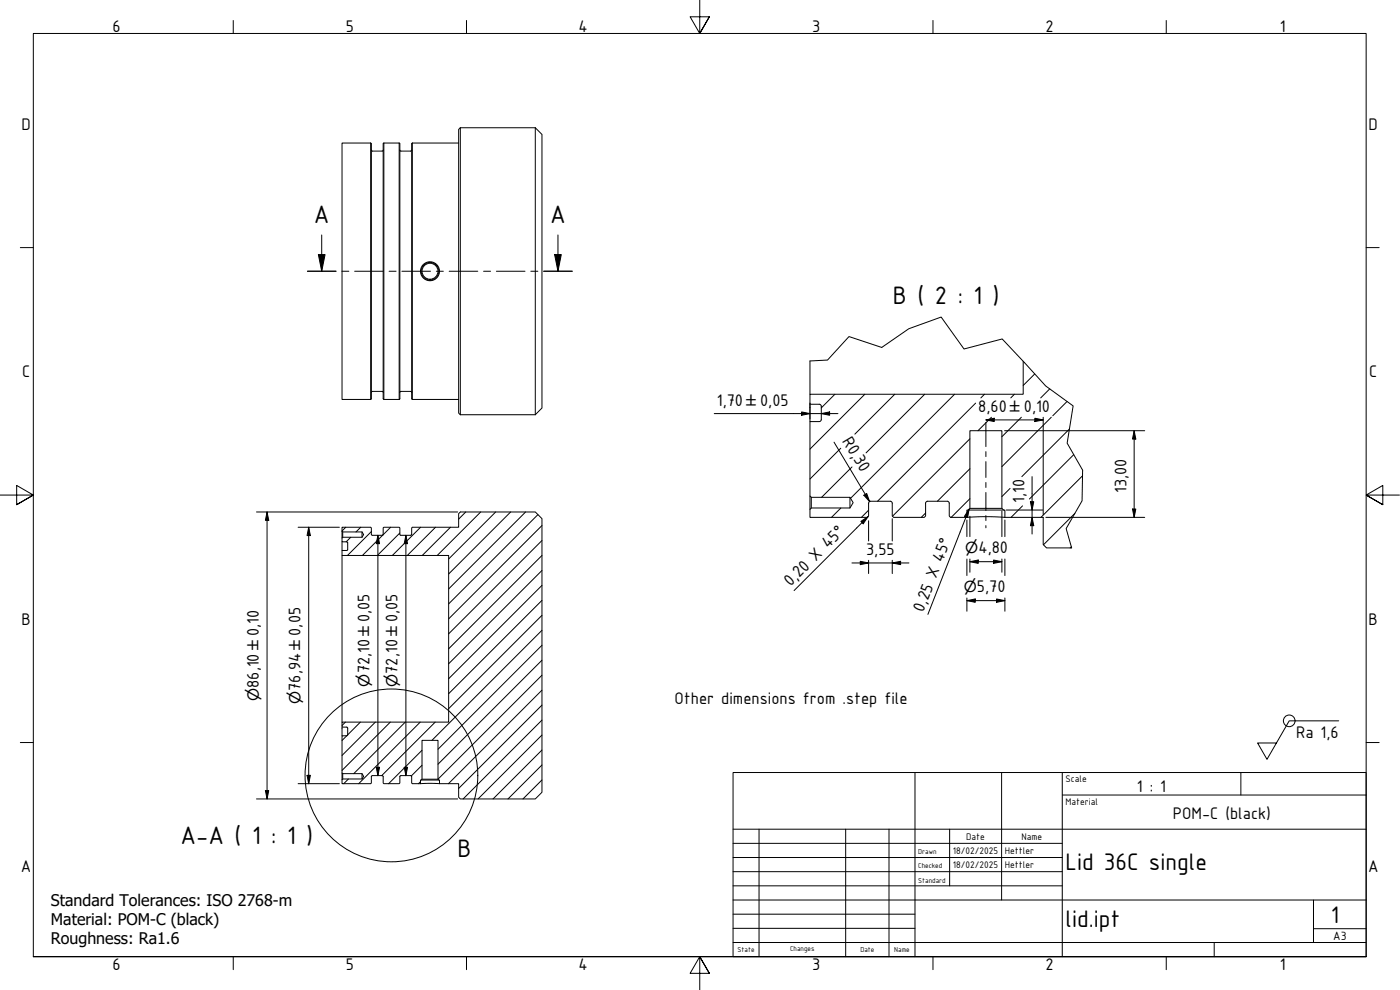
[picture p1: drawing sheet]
<svg xmlns="http://www.w3.org/2000/svg" width="420mm" height="297mm" viewBox="0 0 420 297" stroke-linecap="round" stroke-linejoin="round" font-family="sans-serif">
<!-- layer: Hatch (ISO) -->
<g fill="none" stroke="#000" stroke-width=".3">
<path d="M250.6 118.3l-4.1 4.1M259.5 118.3l-16.4 16.5M268.5 118.3l-11.9 12M277.5 118.3l-17.6 17.6M286.5 118.3l-31.2 31.2M295.5 118.3l-1.1 1.1M304.4 118.3l-1 1.1M310.5 112.2l-3.4 3.5M315 116.7l-2.7 2.7M252.3 134.5l-9.2 9.2M291.1 131.7l-23.3 23.2M292.8 121l-29.4 29.4"/>
<path d="M297.5 125.2l-4 4M306.5 125.2l-5.8 5.8M315.5 125.2l-14.8 14.8M320.2 120.5l-4.2 4.2M320.9 128.7l-14.2 14.3M322.2 136.4l-13.3 13.3M103.8 158.2l-1.2 1.1M108.3 158.2l-1.5 1.4M111.4 159.5l-7.1 7.2M117.2 158.2l-8.4 8.5M120 159.9l-6.7 6.8M126.2 158.2l-8.5 8.5"/>
<path d="M130.7 158.2l-8.5 8.5M135.2 158.2l-8.5 8.5M139.8 153.6l-2.2 2.1M144.3 153.6l-13.1 13.1M148.8 153.6l-14.2 14.1M153.2 153.6l-18.6 18.6M157.7 153.6l-23.1 23.1M161.4 154.4l-26.8 26.8M162.6 157.7l-28 28M252.4 152.4l-2.9 2.8M255.7 140.1l-9.1 9.1M260.7 153.1l-2.2 2.1"/>
<path d="M277.8 153.9l-1.3 1.3M291.1 149.6l-5.6 5.6M291.1 140.6l-9.8 9.8M303.1 146.5l-2.4 2.5M306.9 151.8l-3.5 3.4M322.6 154l-9.4 9.5M324.9 142.8l-12.5 12.4M105.3 161.2l-1.4 1.4M162.6 175.6l-28 28M162.6 171.2l-28 28M162.6 166.7l-28 28M162.6 162.2l-28 28"/>
<path d="M321.5 164.1l-.3 .3M162.6 198.1l-31.1 31.2M162.6 193.6l-31.1 31.2M162.6 189.1l-33 33M162.6 184.6l-28 28M162.6 180.1l-28 28M103.7 216.7l-1.1 1M108.2 216.7l-3.9 3.8M112.6 216.7l-10 10M117.1 216.7l-14.5 14.5M121.6 216.7l-15.4 15.4M126.1 216.7l-18.5 18.4"/>
<path d="M130.6 216.7l-16 16M162.6 216.1l-23.6 23.6M162.6 211.6l-25 25M162.6 207.1l-28 28M162.6 202.6l-31.1 31.2M104.1 220.8l-1.5 1.4M104.6 233.7l-1.4 1.4M126.2 234.5l-.6 .6M126.7 229.6l-3.2 3.2M126.7 225.1l-10.1 10M162.6 234l-5.6 5.7M162.6 229.5l-10.1 10.2"/>
<path d="M162.6 225l-14.6 14.7M162.6 220.5l-19.1 19.2"/>
</g>
<!-- layer: Visible (ISO) -->
<g fill="none" stroke="#000" stroke-width=".3">
<path d="M138.1 38.3l-.5 .5v85.1l.5 .5M138.1 38.3h22.5M138.1 38.3v86.1M160.6 38.3l2 2v82.1l-2 2M160.6 38.3v86.1M111.2 42.9h-8.6v77h8.6M111.2 42.9l.2 .2v76.6l-.2 .2M111.2 42.9v77M111.4 45l.3 .3h3l.3-.3M115.2 42.9h4.6M115.2 42.9v77M115.2 42.9l-.2 .2v76.6l.2 .2"/>
<path d="M119.8 42.9v77M119.8 42.9l.2 .2v76.6l-.2 .2M120 45l.3 .3h2.9l.3-.3M123.7 42.9h13.9M123.7 42.9v77M123.7 42.9l-.2 .2v76.6l.2 .2M111.4 117.7l.3-.3h3l.3 .3M115.2 119.9h4.6M120 117.7l.3-.3h2.9l.3 .3M123.7 119.9h13.9M243.1 108.3v10M307.1 108.4v9.9h-64v3h2.8l.5 .4 .1 4.2-.2 .4-.4 .2h-2.8v22.3l.4 .4h11.6l.9 1.6-.9 1.6h-11.6l-.4 .4v2.4h17.2l.4-.4v-4l.6-.4h5.9l.4 .2 .2 .4v3.8l.4 .4h9.2l.4-.4v-3.8l.2-.4 .4-.2h5.9l.5 .4 .1 4 .4 .4h4.9"/>
<path d="M138.1 124.4h22.5M243.1 121.3v5.2M102.6 158.2h8.6l.2 .2v1.9l.3 .3h3.2l.1-2.2 .2-.2h4.6l.2 .2 .1 2.2h3.1l.3-.3v-1.9l.2-.2h13.9v-4.1l.5-.5h22.5l2 2v82.1l-2 2h-22.5l-.5-.5v-4.1h-5.7v-1.1l-.4-.2v-11.7h-4.8v11.7l-.5 .2v1.1h-2.5l-.2-.2v-1.9l-.3-.3-3.1 .1-.1 2.1-.2 .2h-4.6l-.2-.2v-1.9l-.3-.3-3.1 .1-.2 2.1-.2 .2h-8.6v-1.2l.2-.2h5.8l.5-.8-.5-.8h-5.8l-.2-.2v-11.1h1.4l.3-.3v-2.2l-1.7-.1v-1.5h32v-50h-32v-1.5h1.4l.3-.3v-2.2l-1.7-.1v-1.2l.2-.2h5.8l.5-.8-.5-.8h-5.8l-.2-.2zM102.6 159.4v2M102.8 159.6v1.6M108.6 159.6v1.6M243.1 148.8v4M243.5 149.2v3.2M255.1 149.2v3.2M290.2 155.2v-2.2h.4l.5-.5v-23.3h9.6v23.3l.5 .5h.4v2.2M290.2 155.2l5.7-.2 5.7 .2M290.6 153h10.6"/>
<path d="M291.1 152.5h9.6M301.6 155.2h11.5v8.2l1 1h7.5M102.6 166.7v50M102.6 162.6v2.6M102.6 218.2v2.6M102.6 231.9v2M102.8 232.1v1.6M108.6 232.1v1.6M126.2 235.1h5.7M126.4 234h5.3M126.7 233.8h4.8"/>
<circle cx="129" cy="81.4" r="2.85"/>
<circle cx="129.1" cy="81.4" r="2.4"/>
<circle cx="129.1" cy="81.4" r="2.65"/>
</g>
<!-- layer: Break Line (ISO) -->
<path d="M243.1 108.3l5.2-.3 6.5-7 9.8 3.2 8.1-5.6 9.8-3.5 6.8 9.6 11.5-3 13 14.1 8.3 6-1.8 11.2 4.6 8.1-.2 9.2-4.7 8.3 1.6 5.8" fill="none" stroke="#000" stroke-width=".3"/>
<!-- layer: Section Line (ISO) -->
<g fill="none" stroke="#000" stroke-width=".3">
<path d="M95.6 76.4h2l-1 5zM96.6 70.5v10.9M166.4 76.4h2l-1 5zM167.4 70.5v10.9M92.3 81.4h8.5M102.6 81.4h2.1M106.4 81.4h8.6M116.8 81.4h2.1M120.6 81.4h8.6M131 81.4h2.1M134.8 81.4h8.6M145.1 81.4h2.1"/>
<path d="M149 81.4h8.6M159.3 81.4h2.1M163.2 81.4h8.5"/>
</g>
<g fill="#000">
<path d="M95.6 76.4h2l-1 5z" fill-rule="evenodd"/>
<path d="M166.4 76.4h2l-1 5z" fill-rule="evenodd"/>
</g>
<!-- layer: Detail Boundary (ISO) -->
<circle cx="117.5" cy="232.7" r="25.9" fill="none" stroke="#000" stroke-width=".3"/>
<!-- layer: Border (ISO) -->
<g fill="none" stroke="#000" stroke-width=".3">
<path d="M70 6.1v3.9M140 6.1v3.9M210 0v10l-2.9-5h5.8l-2.9 5 2.9-5M280 6.1v3.9M350 6.1v3.9M6.1 74.3h3.9M410 74.3h3.9M0 148.5h10l-5-2.9v5.8l5-2.9-5 2.9M420 148.5h-10l5-2.9v5.8l-5-2.9 5 2.9M6.1 222.8h3.9M410 222.8h3.9M10 287v-277h400v277h-400h400"/>
<path d="M70 287v3.9M140 287v3.9M212.9 292l-2.9-5 2.9 5h-5.8l2.9-5v10M280 287v3.9M350 287v3.9"/>
</g>
<!-- layer: Title (ISO) -->
<g fill="none" stroke="#000" stroke-width=".3">
<path d="M220 231.8h190v55.2h-190zM274.6 231.8v55.2M300.6 231.8v38.2M318.8 238.5h91.2M318.8 231.8v55.2M372.4 231.8v6.7M220 253h98.8M220 257.3h98.8M220 248.8h190M227.8 248.8v38.2M253.8 248.8v38.2M266.8 248.8v38.2"/>
<path d="M285 248.8v17M220 261.5h98.8M220 265.8h98.8M220 270h190M220 274.3h54.6M220 278.5h54.6M394.2 278.7h15.8M394.2 270v12.8M220 282.8h190M364.4 282.8v4.2"/>
</g>
<!-- layer: Dimension (ISO) -->
<g fill="none" stroke="#000" stroke-width=".3">
<path d="M214.3 124.1h37.2M240.6 123.6l2.5 .5-2.5 .5zM243.1 120.9v4.8M246.5 124.1l2.5-.5v1zM250.3 132.7l10.7 17.8M295.9 126l2.5-.5v1zM295.9 126h17.2M301.5 129.2h42.1M310.6 125.5l2.5 .5-2.5 .5zM313.1 125.2v29.2M340.4 129.2l.5 2.5h-1zM340.4 129.2v26"/>
<path d="M77 153.6h60.4M80.1 153.6l.6 2.5h-1zM80.1 153.6v86.1M89.5 158.2h12.3M92.6 158.2l.5 2.5h-1zM92.6 158.2v76.9M259.3 148.6l.8-.5 .9 2.4zM260.7 156.2v6.1M267.8 155.6v6.7M290.2 156v5M291.1 154.9v6.1M300.7 153.3v7.7"/>
<path d="M301.6 156v5M302 153h10.9M309.2 150.5h1l-.5 2.5zM309.7 155.2l.5 2.5h-1zM309.7 143v17.2M313.9 155.2h29.7M339.9 152.7h1l-.5 2.5zM113.4 160.6l.5 2.5h-1zM113.4 160.6v72.1M121.8 160.6l.5 2.5h-1zM121.8 160.6v72.1M255.7 168.9h17.1"/>
<path d="M258.2 168.4l2.5 .5-2.5 .5zM260.7 168.1v4M267.8 168.9l2.5-.5v1zM267.8 168.1v4M290.2 167.7v5M290.2 179.4v4M291.1 168.5l2.5-.5v1zM291.1 168.5h9.6M291.1 167.7v4M298.2 168l2.5 .5-2.5 .5zM299.1 179.7l2.5 .5-2.5 .5zM300.7 167.7v4"/>
<path d="M301.6 167.7v5M301.6 179.4v4M290.2 180.2l2.5-.5v1zM290.2 180.2h11.4M77 239.7h60.4M79.7 237.2h1l-.6 2.5zM89.5 235.1h12.3M92.1 232.6h1l-.5 2.5zM112.9 230.2h1l-.5 2.5zM121.3 230.2h1l-.5 2.5z"/>
</g>
<g fill="#000">
<path d="M240.6 123.6l2.5 .5-2.5 .5z" fill-rule="evenodd"/>
<path d="M246.5 124.1l2.5-.5v1z" fill-rule="evenodd"/>
<path d="M295.9 126l2.5-.5v1z" fill-rule="evenodd"/>
<path d="M310.6 125.5l2.5 .5-2.5 .5z" fill-rule="evenodd"/>
<path d="M340.4 129.2l.5 2.5h-1z" fill-rule="evenodd"/>
<path d="M80.1 153.6l.6 2.5h-1z" fill-rule="evenodd"/>
<path d="M259.3 148.6l.8-.5 .9 2.4z" fill-rule="evenodd"/>
<path d="M309.2 150.5h1l-.5 2.5z" fill-rule="evenodd"/>
<path d="M309.7 155.2l.5 2.5h-1z" fill-rule="evenodd"/>
<path d="M339.9 152.7h1l-.5 2.5z" fill-rule="evenodd"/>
<path d="M92.6 158.2l.5 2.5h-1z" fill-rule="evenodd"/>
<path d="M113.4 160.6l.5 2.5h-1z" fill-rule="evenodd"/>
<path d="M121.8 160.6l.5 2.5h-1z" fill-rule="evenodd"/>
<path d="M258.2 168.4l2.5 .5-2.5 .5z" fill-rule="evenodd"/>
<path d="M267.8 168.9l2.5-.5v1z" fill-rule="evenodd"/>
<path d="M290.2 180.2l2.5-.5v1z" fill-rule="evenodd"/>
<path d="M291.1 168.5l2.5-.5v1z" fill-rule="evenodd"/>
<path d="M298.2 168l2.5 .5-2.5 .5z" fill-rule="evenodd"/>
<path d="M299.1 179.7l2.5 .5-2.5 .5z" fill-rule="evenodd"/>
<path d="M79.7 237.2h1l-.6 2.5z" fill-rule="evenodd"/>
<path d="M92.1 232.6h1l-.5 2.5z" fill-rule="evenodd"/>
<path d="M112.9 230.2h1l-.5 2.5z" fill-rule="evenodd"/>
<path d="M121.3 230.2h1l-.5 2.5z" fill-rule="evenodd"/>
</g>
<!-- layer: Symbol (ISO) -->
<g fill="none" stroke="#000" stroke-width=".3">
<path d="M258.4 156.4l2.1-1.4-1.4 2.2zM260.5 155l-22.2 22.2M290.8 152.8l-.4 2.5-.9-.4zM290.8 152.8l-12.3 31.5M401.8 216.3h-14.9l-6.7 11.5-2.8-4.9h5.7"/>
<circle cx="386.9" cy="216.3" r="1.75"/>
</g>
<g fill="#000">
<path d="M258.4 156.4l2.1-1.4-1.4 2.2z" fill-rule="evenodd"/>
<path d="M290.8 152.8l-.4 2.5-.9-.4z" fill-rule="evenodd"/>
</g>
<!-- layer: Centerline (ISO) -->
<path d="M295.9 126.7v7.3M295.9 135.5v1.5M295.9 138.5v4.8M295.9 144.8v1.5M295.9 147.8v5.4M295.9 154.7v1.5M295.9 157.7v.7" fill="none" stroke="#000" stroke-width=".3"/>
<g font-size="8.1">
<text x="94.2" y="67">A</text>
<text x="165.1" y="67">A</text>
<text x="268" y="91.1">B ( 2 : 1 )</text>
<text x="54.1" y="253.3">A-A ( 1 : 1 )</text>
<text x="137.3" y="257.1">B</text>
</g>
<g font-size="7.8">
<text x="319.8" y="261.2">Lid 36C single</text>
<text x="319.8" y="278.2">lid.ipt</text>
<text x="399.4" y="276.8">1</text>
</g>
<g font-size="5.4">
<text x="33.8" y="9.6">6</text>
<text x="103.8" y="9.6">5</text>
<text x="173.6" y="9.6">4</text>
<text x="243.8" y="9.6">3</text>
<text x="313.8" y="9.6">2</text>
<text x="384.1" y="9.6">1</text>
<text x="6.5" y="38.9">D</text>
<text x="410.7" y="38.9">D</text>
<text x="6.6" y="113.2">C</text>
<text x="410.9" y="113.2">C</text>
<text x="215.1" y="121.8">1,70</text>
<text x="228.1" y="121.8">0,05</text>
<text x="293.6" y="123.7">8,60</text>
<text x="307.3" y="123.7">0,10</text>
<text x="252.7" y="132.2" transform="rotate(59 252.7 132.2)">R0,30</text>
<text x="338.1" y="147.9" transform="rotate(-90 338.1 147.9)">13,00</text>
<text x="307.4" y="151" transform="rotate(-90 307.4 151)">1,10</text>
<text x="259.9" y="166.6">3,55</text>
<text x="293.6" y="166.1">4,80</text>
<text x="237.3" y="176.1" transform="rotate(-45 237.3 176.1)">0,20 X 45°</text>
<text x="293.2" y="177.7">5,70</text>
<text x="277.1" y="183.8" transform="rotate(-69 277.1 183.8)">0,25 X 45°</text>
<text x="6.5" y="187.4">B</text>
<text x="77.7" y="190.9" transform="rotate(-90 77.7 190.9)">0,10</text>
<text x="90.2" y="190.7" transform="rotate(-90 90.2 190.7)">0,05</text>
<text x="110.9" y="186.6" transform="rotate(-90 110.9 186.6)">0,05</text>
<text x="119.3" y="186.7" transform="rotate(-90 119.3 186.7)">0,05</text>
<text x="410.7" y="187.4">B</text>
<text x="110.9" y="202.1" transform="rotate(-90 110.9 202.1)">72,10</text>
<text x="119.3" y="202.1" transform="rotate(-90 119.3 202.1)">72,10</text>
<text x="77.7" y="206.4" transform="rotate(-90 77.7 206.4)">86,10</text>
<text x="90.2" y="207.2" transform="rotate(-90 90.2 207.2)">76,94</text>
<text x="202.4" y="211.1">Other dimensions from .step file</text>
<text x="389" y="221.4">Ra 1,6</text>
<text x="341.2" y="237.5">1 : 1</text>
<text x="352" y="245.6">POM-C (black)</text>
<text x="6.3" y="261.7">A</text>
<text x="410.6" y="261.7">A</text>
<text x="33.8" y="290.9">6</text>
<text x="103.8" y="290.9">5</text>
<text x="173.6" y="290.9">4</text>
<text x="243.8" y="290.9">3</text>
<text x="313.8" y="290.9">2</text>
<text x="384.1" y="290.9">1</text>
</g>
<g font-size="4.8">
<text x="15.3" y="271.7">Standard Tolerances: ISO 2768-m</text>
<text x="15.3" y="277.5">Material: POM-C (black)</text>
<text x="15.3" y="283.2">Roughness: Ra1.6</text>
</g>
<g font-size="4.6">
<text x="223.9" y="121.8">±</text>
<text x="303" y="123.7">±</text>
<text x="289.7" y="166.1">⌀</text>
<text x="289.3" y="177.7">⌀</text>
<text x="110.9" y="190.9" transform="rotate(-90 110.9 190.9)">±</text>
<text x="119.3" y="190.9" transform="rotate(-90 119.3 190.9)">±</text>
<text x="77.7" y="195.2" transform="rotate(-90 77.7 195.2)">±</text>
<text x="90.2" y="195" transform="rotate(-90 90.2 195)">±</text>
<text x="110.9" y="206" transform="rotate(-90 110.9 206)">⌀</text>
<text x="119.3" y="206.1" transform="rotate(-90 119.3 206.1)">⌀</text>
<text x="77.7" y="210.3" transform="rotate(-90 77.7 210.3)">⌀</text>
<text x="90.2" y="211.1" transform="rotate(-90 90.2 211.1)">⌀</text>
</g>
<text font-size="3.9" x="400.1" y="282">A3</text>
<g font-size="3.1">
<text x="319.7" y="234.8">Scale</text>
<text x="319.8" y="241.4">Material</text>
<text x="286" y="256.3">18/02/2025</text>
<text x="290" y="252">Date</text>
<text x="301.6" y="256.3">Hettler</text>
<text x="306.6" y="252">Name</text>
<text x="286" y="260.5">18/02/2025</text>
<text x="301.6" y="260.5">Hettler</text>
</g>
<g font-size="2.3">
<text x="275.6" y="256.3">Drawn</text>
<text x="275.6" y="260.5">Checked</text>
<text x="275.6" y="264.8">Standard</text>
<text x="221.4" y="285.7">State</text>
<text x="237.1" y="285.4">Changes</text>
<text x="258.2" y="285.7">Date</text>
<text x="268.4" y="285.7">Name</text>
</g>
</svg>
